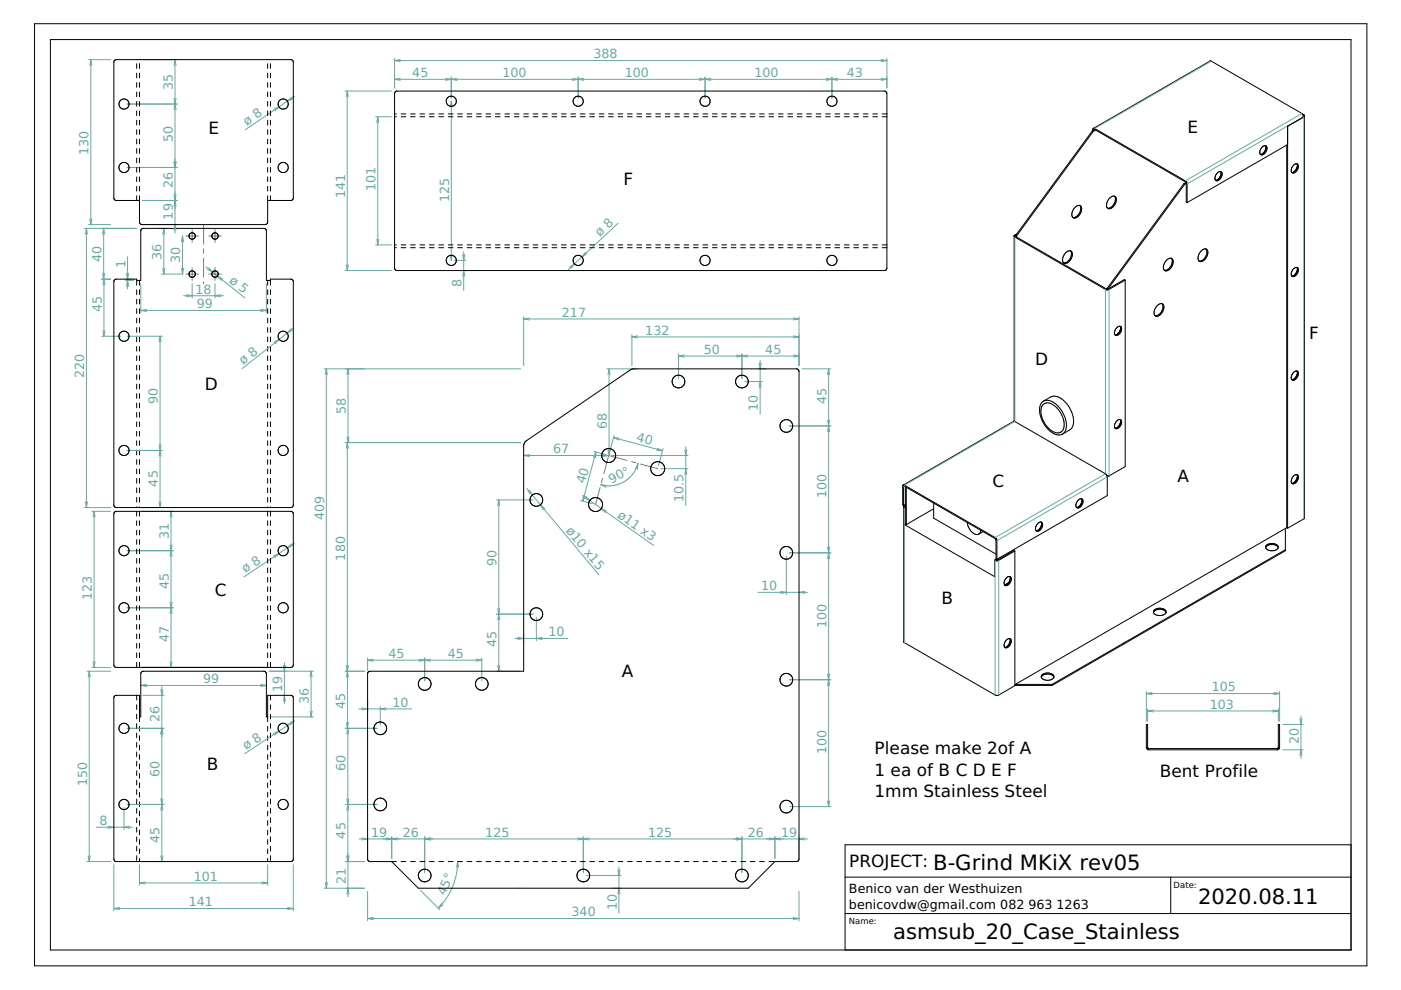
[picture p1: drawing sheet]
<svg xmlns="http://www.w3.org/2000/svg" width="297mm" height="210mm" viewBox="0 0 297 210" stroke-linecap="round" stroke-linejoin="round" font-family="sans-serif">
<g fill="none" stroke="#68a8a4" stroke-width=".21">
<path d="M18.8 12.6h4.7M19.3 12.6v35M19.3 12.6l.2 1.3M19.3 12.6l-.3 1.3M30.2 12.6h7.4M37.1 12.6v36.8M37.1 12.6l.2 1.3M37.1 12.6l-.2 1.3M73.2 19.3h9.8M73.6 19.3v38.1M73.6 19.3l.2 1.2M73.6 19.3l-.2 1.2"/>
<path d="M83.7 12.4v6.2M83.7 12.8h104.3M83.7 12.8l1.2 .3M83.7 16.8h104.3M83.7 16.8l1.2 .2M84.9 12.6l-1.2 .2M84.9 16.6l-1.2 .2M94.5 16.6l2.4 .4M95.7 16.4v4.4M96.9 16.6l-2.4 .4M121.4 16.6l2.4 .4M122.6 16.4v4.4"/>
<path d="M123.8 16.6l-2.4 .4M148.3 16.6l2.4 .4M149.5 16.4v4.4M150.7 16.6l-2.4 .4M175.2 16.6l2.4 .4M176.4 16.4v4.4M177.6 16.6l-2.4 .4M186.8 12.6l1.2 .2M186.8 16.6l1.2 .2M188 12.4v6.2M188 12.8l-1.2 .3M188 16.8l-1.2 .2"/>
<path d="M256.8 13l-24.7 14.2M27 22.1h10.6M27 35.5h10.6M36.9 20.8l.4 2.5M36.9 34.3l.2 1.2 .2-1.2M37.3 20.8l-.4 2.5M59.1 22.7l-7.1 4.8M59.1 22.7l-.8 .8M59.1 22.7l-1.1 .5M60.9 21.5l-1.8 1.2M61.8 20.6l-.9 .9M62 21l-1.1 .5"/>
<path d="M62.4 20.4l-1.5 1.1M79.6 24.8h3.4M80.1 24.8v27.1M80.1 24.8l.2 1.2M80.1 24.8l-.2 1.2M95.7 21.5v33.7M95.7 21.5l.2 1.2M95.7 21.5l-.2 1.2M232.1 27.5l-.2 .1M276 24.1l-24.7 14.2M276.2 24.5h.1M276.4 24.7l-24.7 14.3"/>
<path d="M276.4 24.8v85.2M17.9 48.4h11M18.3 48.4v59.2M18.3 48.4l.2 1.2M18.3 48.4l-.2 1.2M18.8 47.6h4.7M19 46.4l.3 1.2M19.5 46.4l-.2 1.2M21.5 59.2h2M21.8 58l.2 1.2M22 48.4v10.8M22 48.4l.2 1.2"/>
<path d="M22 48.4l-.2 1.2M22 59.2v12.1M22 59.2l.3 1.2M22 59.2l-.2 1.2M22.2 58l-.2 1.2M26.6 59.5h1.7M26.6 59.2h1.7M26.8 58l.2 1.2 .3-1.2M27 54.4v6.9M30.2 47.6h7.4M30.2 42.5h7.4M33.7 48.4h1.5"/>
<path d="M34.3 58.1h4.4M34.5 56.9l.2 1.2M34.7 48.4v9.7M34.7 48.4l.2 1.2M34.7 48.4l-.2 1.2M34.9 56.9l-.2 1.2M36.9 41.3l.4 2.4M36.9 48.8l.2-1.2 .2 1.2M37.3 41.3l-.4 2.4M38.5 56.9l.2 1.2M38.7 50v8.1M38.7 50l.2 1.2"/>
<path d="M38.7 50l-.2 1.2M38.9 56.9l-.2 1.2M43.6 56.6l8.4 6.6M44.2 56.8l.9 .9-1.1-.6M47.2 59.1l-1.1-.6 .8 1M73.2 57.4h9.8M73.4 56.2l.2 1.2M73.8 56.2l-.2 1.2M79.6 51.9h3.4M79.9 50.7l.2 1.2M80.3 50.7l-.2 1.2M95.5 54l.2 1.2"/>
<path d="M95.9 54l-.2 1.2M96.4 55.2h2.4M98.1 58.6l.2-1.2 .2 1.2M98.1 54l.2 1.2 .2-1.2M98.2 57.4h.6M98.3 53.4v8.2M120.8 56.6l1-.7-.7 1M124.1 53.5l-.7 1 1-.7M131 47.3l-10.5 9.9M215.2 50.3v39.1l-23.4 13.5M215.4 49.9v.3M21.6 71.3h4"/>
<path d="M21.8 70.1l.2 1.2M22.3 70.1l-.3 1.2M26.8 60.7l.2-1.2 .3 1.2M27 71.3h7.4M29.8 60.1v6.2M29.8 65.8h26.7M29.8 65.8l1.3 .2M31.1 65.6l-1.3 .2M33.9 71.3v36.3M33.9 71.3l.2 1.2M33.9 71.3l-.2 1.2M38.9 62.7h8.5"/>
<path d="M39.5 62.5l1.2 .2-1.2 .2M40.7 60.1v3.1M45.6 60.1v3.1M46.8 62.5l-1.2 .2 1.2 .2M55.3 65.6l1.2 .2M56.5 60.1v6.2M56.5 65.8l-1.2 .2M59.2 72l-7.9 6.2M59.2 72l-.8 .9M59.2 72l-1.1 .5M61.7 69.7l-.8 .9 1.1-.6M62.3 69.5l-3.1 2.5"/>
<path d="M68.7 78.2h41.7M69.2 78.2v110.1M69.2 78.2l.2 1.2M69.2 78.2l-.2 1.2M73.8 78.2v15.6M73.8 78.2l.2 1.2M73.8 78.2l-.2 1.2M111 67.2v10.3M111 67.6h58.4M111 67.6l1.2 .2M112.2 67.4l-1.2 .2M128.7 78.2h6.6"/>
<path d="M129.1 78.2v18.4M129.1 78.2l.2 1.2M129.1 78.2l-.2 1.2M134 71v6.5M134 71.4h35.4M134 71.4l1.2 .2M135.2 71.2l-1.2 .2M143.8 75v5.2M143.8 75.5h25.6M143.8 75.5l1.3 .2M145.1 75.3l-1.3 .2M156.1 75.3l2.4 .4"/>
<path d="M157.3 75v5.2M158.5 75.3l-2.4 .4M160.7 78.2h1.7M161 77l.2 1.2 .2-1.2M161.2 76.4v11.4M168.2 71.2l1.2 .2M168.2 67.4l1.2 .2M168.2 75.3l1.2 .2M169.4 67.2v10.3M169.4 71.4l-1.2 .2M169.4 67.6l-1.2 .2M169.4 75.5l-1.2 .2"/>
<path d="M170.1 78.2h6M175.7 78.2v92.8M175.7 78.2l.2 1.2M175.7 78.2l-.2 1.2M234.4 61.4v39.1l-23.4 13.5M235.1 61.4v39.5M27 95.5h7.4M33.7 94.3l.4 2.4M34.1 94.3l-.4 2.4M73.2 93.8h37.2M73.6 92.6l.2 1.2M73.6 93.8v48.5"/>
<path d="M73.6 93.8l.3 1.2M73.6 93.8l-.2 1.2M74 92.6l-.2 1.2M111 96.6h18.1M111 96.6l1.2 .2M112.2 96.4l-1.2 .2M125.9 95.7l2.5 .7M126.3 95.9l-2.7 10.3M126.3 95.9l-.1 1.2M126.3 95.9l-.5 1.1M127.8 96.4l1.3 .2M128.9 95.4l.2 1.2"/>
<path d="M129.1 96.6l-1.3 .2M129.3 95.4l-.2 1.2M129.7 96.6h16.2M130.1 92.8l10.4 2.8M130.1 92.8l1.2 .1M130.1 92.8l1.1 .5M130.2 92.3l-1 3.6M135.3 98.2a6.4 6.4 0 0 1-7.9 4.6M135.3 98.2l-.1 1.3M135.3 98.2l-.5 1.2M139.2 95.5l1.3 .1M139.4 95.1l1.1 .5"/>
<path d="M140.1 99.4h5.8M140.6 95.1l-1 3.6M145.2 95.4l.2 1.2 .2-1.2M145.4 94.8v12.4M158 80.9h3.6M161 82.1l.2-1.2 .2 1.2M167.4 90.3h8.7M175.5 89.1l.4 2.4M175.9 89.1l-.4 2.4M17.9 107.6h5.6M18.1 106.4l.2 1.2M18.5 106.4l-.2 1.2"/>
<path d="M19.5 108.4h4M20 108.4v33.1M20 108.4l.2 1.2M20 108.4l-.3 1.2M27 116.8h9.7M30.2 107.6h4.2M30.2 108.4h6.5M33.7 106.4l.2 1.2M34.1 106.4l-.2 1.2M36.1 115.5l.4 2.5M36.3 108.4v33.1M36.3 108.4l.2 1.2"/>
<path d="M36.3 108.4l-.2 1.2M36.5 115.5l-.4 2.5M58 117.9l1.1-.5-.8 .8M61.8 115.3l-.9 .9 1.2-.5M62.4 115.2l-10.7 7.1M105.3 106h7.7M105.7 106v36.3M105.7 106l.3 1.2M105.7 106l-.2 1.2M111.7 103.6l15.3 18.2M112.2 103.9l.7 1.1-1-.8M115.5 107.8l-.9-.8 .6 1.1"/>
<path d="M123.1 106.1l2.5 .7M123.6 105.1l3.9 2.7M123.7 105l-.1 1.2M124.1 105.1l-.5 1.1M124.2 105.3l.9 .8-1.2-.5M127.4 102.8l1.2 .1M127.4 102.8l1.1 .5M127.5 107.8l11.1 7.8M127.5 107.8l1.1 .5M127.5 107.8l.8 .9M145.2 100.6l.2-1.2 .2 1.2M166.7 117.9v8.2"/>
<path d="M167.4 117.2h8.7M175.5 116l.4 2.4M175.9 116l-.4 2.4M191.8 103.1l-.2 .1M191.8 107.7v28.6M192 107.4v.2M211 118.8v28.6M211.7 118.8v28.6M234.8 101.1l-23.4 13.5M27 128.9h9.7M36.1 127.7l.4 2.4M36.5 127.7l-.4 2.4"/>
<path d="M77.9 139.5v2.7M77.9 140h24.2M77.9 140l1.2 .2M79.1 139.8l-1.2 .2M88.8 139.8l2.5 .4M90 139.5v4.8M91.3 139.8l-2.5 .4M100.9 139.8l1.2 .2M102.1 139.5v4.8M102.1 140l-1.2 .2M105.3 130.2h7.7M105.5 129l.5 2.4"/>
<path d="M106 129l-.5 2.4M109.2 135.4h11.2M109.8 135.2l1.2 .2-1.2 .2M111 134.5v1.3M113.7 130.9v4.9M114.9 135.2l-1.2 .2 1.2 .2M160.7 125.6h10.5M165.5 125.4l1.2 .2-1.2 .2M170.6 125.4l-1.2 .2 1.2 .2M18.4 142.3h5.1M18.9 142.3v40.4M18.9 142.3l.2 1.2"/>
<path d="M18.9 142.3l-.2 1.2M19.5 141.5h4M19.7 140.3l.3 1.2M20.2 140.3l-.2 1.2M27 154.4h7.8M29.8 145.3h26.7M29.8 145.3l1.3 .2M30.2 141.5h6.5M30.2 147.4h4.6M31.1 145.1l-1.3 .2M34.1 155.6l.2-1.2 .2 1.2M34.1 146.2l.2 1.2 .2-1.2"/>
<path d="M34.3 145.6v37.1M36.1 140.3l.2 1.2M36.5 140.3l-.2 1.2M55.3 145.1l1.2 .2M56.5 145.3l-1.2 .2M57.2 142.3h9.2M57.4 152h9M58 155.5l1.1-.5-.9 .9M60.1 148.6l.2-1.2 .2 1.2M60.1 141.1l.2 1.2 .2-1.2M60.3 140.5v8.7M61.8 153l-.9 .8 1.2-.5"/>
<path d="M62.4 152.8l-10.5 7M65.7 150.8l.3 1.2M66 142.3v9.7M66 142.3l.2 1.2M66 142.3l-.3 1.2M66.2 150.8l-.2 1.2M73.2 142.3h4.1M73.2 154.4h6.8M73.4 141.1l.2 1.2M73.4 153.2l.3 1.2M73.7 142.3v12.1M73.7 142.3l.2 1.2"/>
<path d="M73.7 142.3l-.3 1.2M73.7 154.4v28.3l.3-1.2M73.7 154.4l.3 1.2M73.7 154.4l-.2 1.2M73.9 141.1l-.3 1.2M73.9 153.2l-.2 1.2M76.1 150.3h11.2M76.7 150.1l1.2 .2-1.2 .2M77.9 148.4v2.4M80.6 149.8v4M81.8 150.1l-1.2 .2 1.2 .2M105.3 142.3h5.1"/>
<path d="M105.5 141.1l.2 1.2M106 141.1l-.3 1.2M167.4 144.1h8.7M175.5 142.9l.4 2.4M175.9 142.9l-.4 2.4M243 146.6v6.3M243 147.1h28.3M243 147.1l1.3 .2M243.3 150.3v2.6M243.3 150.7h27.7M243.3 150.7l1.2 .3M244.3 146.8l-1.3 .3"/>
<path d="M244.5 150.5l-1.2 .2M269.8 150.5l1.2 .2M270.1 146.8l1.2 .3M271 150.3v2.6M271 150.7l-1.2 .3M271.3 146.6v6.3M271.3 147.1l-1.2 .2M272 153.6h4.3M272 159h4.3M275.6 152.4l.2 1.2 .2-1.2M275.8 151.8v9M20.4 175.4h7.7"/>
<path d="M22.9 175.2l1.2 .2-1.2 .2M26.3 171.2v4.7M27 170.6h7.8M27.5 175.2l-1.2 .2 1.2 .2M34.1 169.4l.4 2.4M34.5 169.4l-.4 2.4M73.3 170.6h6.7M73.5 169.4l.5 2.4M74 169.4l-.5 2.4M76.1 177.9h95.1M76.7 177.7l1.2 .2-1.2 .2M77.9 177.4v4.6"/>
<path d="M81.8 177.7l2.5 .4M83 177.4v4.6M84.3 177.7l-2.5 .4M90 177.4v7.6M91.3 177.7l-1.3 .2 1.3 .2M122.5 177.7l2.4 .4M123.7 177.4v7.6M124.9 177.7l-2.4 .4M156.1 177.7l1.2 .2-1.2 .2M157.3 177.4v7.6M163.1 177.7l2.4 .4M164.3 177.4v4.6"/>
<path d="M165.5 177.7l-2.4 .4M167.4 171h8.7M169.4 177.4v4.6M170.6 177.7l-1.2 .2 1.2 .2M175.5 169.8l.2 1.2M175.9 169.8l-.2 1.2M275.6 160.2l.2-1.2 .2 1.2M18.4 182.7h5.1M18.7 181.5l.2 1.2M19.1 181.5l-.2 1.2M24.1 183.3v9.8M24.1 192.6h38.1"/>
<path d="M24.1 192.6l1.2 .2M25.3 192.4l-1.2 .2M29.6 183.3v4.4M29.6 187.2h27.1M29.6 187.2l1.2 .2M30.2 182.7h4.6M30.8 187l-1.2 .2M34.1 181.5l.2 1.2M34.5 181.5l-.2 1.2M55.5 187l1.2 .2M56.7 183.3v4.4M56.7 187.2l-1.2 .2"/>
<path d="M61 192.4l1.2 .2M62.2 183.3v9.8M62.2 192.6l-1.2 .2M68.7 188.3h8.6M69 187.1l.2 1.2M69.4 187.1l-.2 1.2M73.3 182.7h4M73.5 181.5l.3 1.2 .2-1.2M73.6 189.5l.2-1.2 .2 1.2M73.8 180.9v9.2M77.9 189v6.2M77.9 194.7h91.5"/>
<path d="M77.9 194.7l1.2 .3M79.1 194.5l-1.2 .2M89.2 188.8l4.1 4.1M93.6 191.5l-.7 1.1M93.9 191.8l-1 .8M97 182.7a14 14 0 0 1-4.1 9.9M97 182.7l.2 1.2M97 182.7l-.2 1.2M124.3 185.6h7.4M129.8 188.3h1.9M131 189.5l.2-1.2 .2 1.2M131 184.4l.2 1.2 .2-1.2"/>
<path d="M131.2 183.8v9.8M168.2 194.5l1.2 .2M169.4 189v6.2M169.4 194.7l-1.2 .3"/>
</g>
<g fill="none" stroke="#000" stroke-width=".21">
<path d="M7.3 5h282.5v199.8h-282.5zM10.7 8.4h275.7v193h-275.7zM29 13.5v1M29 15.5v1M29 17.5v1M29 19.5v1M29.6 13.5v1M29.6 15.5v1M29.6 17.5v1M29.6 19.5v1M56.7 13.5v1M56.7 15.5v1"/>
<path d="M56.7 17.5v1M56.7 19.5v1M57.3 13.5v1M57.3 15.5v1M57.3 17.5v1M57.3 19.5v1M83.8 19.5l.4-.2 103.5 .1 .3 .4v37.3l-.5 .3-103.5-.1-.3-.5v-37zM256.7 12.9l-24.9 14.3M256.7 12.9h.1M256.8 12.9l19.2 11.2 .3 .3 .1 .4M29 21.5v1M29 23.5v1"/>
<path d="M29 25.5v1M29 27.5v1M29 29.5v1M29 31.5v1M29 33.5v1M29 35.5v1M29 37.5v1M29 39.5v1M29.6 21.5v1M29.6 23.5v1M29.6 25.5v1M29.6 27.5v1"/>
<path d="M29.6 29.5v1M29.6 31.5v1M29.6 33.5v1M29.6 35.5v1M29.6 37.5v1M29.6 39.5v1M56.7 21.5v1M56.7 23.5v1M56.7 25.5v1M56.7 27.5v1M56.7 29.5v1M56.7 31.5v1"/>
<path d="M56.7 33.5v1M56.7 35.5v1M56.7 37.5v1M56.7 39.5v1M57.3 21.5v1M57.3 23.5v1M57.3 25.5v1M57.3 27.5v1M57.3 29.5v1M57.3 31.5v1M57.3 33.5v1M57.3 35.5v1"/>
<path d="M57.3 37.5v1M57.3 39.5v1M83.7 24.2h.3M83.7 24.8h.3M85 24.2h1M85 24.8h1M87 24.2h1M87 24.8h1M89 24.2h1M89 24.8h1M91 24.2h1M91 24.8h1"/>
<path d="M93 24.2h1M93 24.8h1M95 24.2h1M95 24.8h1M97 24.2h1M97 24.8h1M99 24.2h1M99 24.8h1M101 24.2h1M101 24.8h1M103 24.2h1M103 24.8h1"/>
<path d="M105 24.2h1M105 24.8h1M107 24.2h1M107 24.8h1M109 24.2h1M109 24.8h1M111 24.2h1M111 24.8h1M113 24.2h1M113 24.8h1M115 24.2h1M115 24.8h1"/>
<path d="M117 24.2h1M117 24.8h1M119 24.2h1M119 24.8h1M121 24.2h1M121 24.8h1M123 24.2h1M123 24.8h1M125 24.2h1M125 24.8h1M127 24.2h1M127 24.8h1"/>
<path d="M129 24.2h1M129 24.8h1M131 24.2h1M131 24.8h1M133 24.2h1M133 24.8h1M135 24.2h1M135 24.8h1M137 24.2h1M137 24.8h1M139 24.2h1M139 24.8h1"/>
<path d="M141 24.2h1M141 24.8h1M143 24.2h1M143 24.8h1M145 24.2h1M145 24.8h1M147 24.2h1M147 24.8h1M149 24.2h1M149 24.8h1M151 24.2h1M151 24.8h1"/>
<path d="M153 24.2h1M153 24.8h1M155 24.2h1M155 24.8h1M157 24.2h1M157 24.8h1M159 24.2h1M159 24.8h1M161 24.2h1M161 24.8h1M163 24.2h1M163 24.8h1"/>
<path d="M165 24.2h1M165 24.8h1M167 24.2h1M167 24.8h1M169 24.2h1M169 24.8h1M171 24.2h1M171 24.8h1M173 24.2h1M173 24.8h1M175 24.2h1M175 24.8h1"/>
<path d="M177 24.2h1M177 24.8h1M179 24.2h1M179 24.8h1M181 24.2h1M181 24.8h1M183 24.2h1M183 24.8h1M185 24.2h1M185 24.8h1M187 24.2h1M187 24.8h1"/>
<path d="M231.6 27.8l-16.2 22.1M231.6 27.8l.2 .1M231.8 27.9l-16.3 22.1M231.8 27.2h.3l19.3 11.2 .3 .5v4.1M231.8 27.2l-.1 .5M231.9 27.6h.1M231.9 27.5v.1M231.9 27.5h.1M232 27.5h-.1M232 27.4v.1M232 27.4h.1M232 27.4l.1 .1"/>
<path d="M232.1 27.5h.1M232.1 27.5l19.2 11.1M232.1 27.5l-.5 .3M232.3 27.6l-.5 .3M251 39l.2 .1M251 39l-16.2 22.1M251.2 39.1l-16.2 22.1M251.3 38.6h.1M251.4 38.6h.1M251.4 38.6v.1M251.4 38.7h.1M251.4 38.7l-.4 .3"/>
<path d="M251.5 38.7v.1M251.5 38.8h.1M251.5 38.8v.1M251.5 38.9h.1M251.5 38.9v3.9l.2 .2M251.5 38.9l-.3 .2M257.7 38.2h.1M258.1 38.2h-.3M258.1 38.2h.1M258.2 38.1l-.1 .1M258.3 38.1l-.2 .1M258.8 36.4h.1"/>
<path d="M258.8 36.4a1.23 1.23 0 0 1-.8 1.9l-.3-.1M258.8 36.4a1.32 1.32 0 0 0-1.1 1.8M258.8 36.4l.1 .3M258.9 36.7l-.1 .7-.5 .7M258.9 36.7l-.2 .7-.5 .7M267.6 31.2a.6 .6 0 0 1 .9-.2 .6 .6 0 0 1 0 .9 .86 .86 0 0 1-1.3 .7v-.7zM267.6 32.7h-.4M268.3 30.9l.1 .3M268.4 31.2l-.2 .8-.6 .7M268.4 31.2l-.2 .9-.6 .6M268.4 31.2h.1M272.8 30.8v81.1"/>
<path d="M273 30.7l-21.3 12.3M273.9 36.6h.1M274.2 35.1a.6 .6 0 0 1 .9-.3 .6 .6 0 0 1 .1 1 .86 .86 0 0 1-1.4 .6v-.6zM274.2 36.5l-.3 .1M274.3 36.5h-.1M274.4 36.4l-.1 .1M274.4 36.4l-.2 .1M274.5 36.3l-.1 .1M275 34.7l.1 .3M275 35.4l-.5 .9M275.1 35.4l-.6 .9M275.1 35v.4"/>
<path d="M275.1 35.1l-.1 .3M276.1 24.4h.1M276.2 24.6h.1M276.2 24.2l.3 .2M276.4 24.8l-3.4 2v85.2M276.5 24.7l-.1 .1M276.5 24.4v.1M276.5 24.7h.1M276.5 24.5l.1 .1M276.6 24.6l-.1 .1M276.6 24.6v85.2M276.6 24.6h.1"/>
<path d="M29 59.5h.8v-10.5l.2-.4 .4-.2 25.7 .1 .4 .5v10.5h.8M29 41.5v1M29.6 41.5v5.6l.1 .3 .4 .2h26.2l.3-.2 .1-.3v-5.6M29.6 59.5v1M29.6 42.5h-4.9l-.3-.1-.3-.3v-28.9l.2-.4 .3-.1 37.1-.1 .3 .2 .2 .4v28.9l-.3 .3-.2 .1h-5M56.7 59.5v1M57.3 41.5v1M83.7 51.9h.3M83.7 52.5h.3M85 51.9h1M85 52.5h1M87 51.9h1"/>
<path d="M87 52.5h1M89 51.9h1M89 52.5h1M91 51.9h1M91 52.5h1M93 51.9h1M93 52.5h1M95 51.9h1M95 52.5h1M97 51.9h1M97 52.5h1M99 51.9h1"/>
<path d="M99 52.5h1M101 51.9h1M101 52.5h1M103 51.9h1M103 52.5h1M105 51.9h1M105 52.5h1M107 51.9h1M107 52.5h1M109 51.9h1M109 52.5h1M111 51.9h1"/>
<path d="M111 52.5h1M113 51.9h1M113 52.5h1M115 51.9h1M115 52.5h1M117 51.9h1M117 52.5h1M119 51.9h1M119 52.5h1M121 51.9h1M121 52.5h1M123 51.9h1"/>
<path d="M123 52.5h1M125 51.9h1M125 52.5h1M127 51.9h1M127 52.5h1M129 51.9h1M129 52.5h1M131 51.9h1M131 52.5h1M133 51.9h1M133 52.5h1M135 51.9h1"/>
<path d="M135 52.5h1M137 51.9h1M137 52.5h1M139 51.9h1M139 52.5h1M141 51.9h1M141 52.5h1M143 51.9h1M143 52.5h1M145 51.9h1M145 52.5h1M147 51.9h1"/>
<path d="M147 52.5h1M149 51.9h1M149 52.5h1M151 51.9h1M151 52.5h1M153 51.9h1M153 52.5h1M155 51.9h1M155 52.5h1M157 51.9h1M157 52.5h1M159 51.9h1"/>
<path d="M159 52.5h1M161 51.9h1M161 52.5h1M163 51.9h1M163 52.5h1M165 51.9h1M165 52.5h1M167 51.9h1M167 52.5h1M169 51.9h1M169 52.5h1M171 51.9h1"/>
<path d="M171 52.5h1M173 51.9h1M173 52.5h1M175 51.9h1M175 52.5h1M177 51.9h1M177 52.5h1M179 51.9h1M179 52.5h1M181 51.9h1M181 52.5h1M183 51.9h1"/>
<path d="M183 52.5h1M185 51.9h1M185 52.5h1M187 51.9h1M187 52.5h1M215 50.1v39.2M215 50.1l.1 .1M215 50v.1M215.1 50.2l.1 .1M215.2 50.3l19.2 11.1h.7l3.5-2M215.3 50v.1M215.3 50.1h.1"/>
<path d="M215.3 50h.1M215.3 50.1l.1 .1M215.4 50.2l19.2 11.1M215.4 49.9l-.1 .1M215.4 49.9v.3M215.4 49.9l.1 .1M215.5 50v.3M215.6 49.6l-.6 .4M225.5 55.7h.1M227 53.2a1.82 1.82 0 0 0-1.5 2.5M227 53.2a1.5 1.5 0 0 1-.4 2.3 .85 .85 0 0 1-1.1 .2M227 53.2a1.82 1.82 0 0 1-1.5 2.5"/>
<path d="M227.5 46.1h.1M228.9 43.6a1.82 1.82 0 0 0-1.4 2.5M228.9 43.6a1.5 1.5 0 0 1-.3 2.3 .85 .85 0 0 1-1.1 .2M228.9 43.6a1.82 1.82 0 0 1-1.4 2.5M234.8 44.1h.1M236.3 41.6a1.82 1.82 0 0 0-1.5 2.5M236.3 41.6a1.5 1.5 0 0 1-.4 2.3 .85 .85 0 0 1-1.1 .2M236.3 41.6a1.82 1.82 0 0 1-1.5 2.5M238.6 59.4l-.2-.1-3.4 2M238.6 59.4v39.5l-3.8 2.1M246.9 57.3h.1M248.3 54.8a1.82 1.82 0 0 0-1.4 2.5"/>
<path d="M248.3 54.8a1.5 1.5 0 0 1-.3 2.3 .85 .85 0 0 1-1.1 .2M248.3 54.8h.1M248.3 54.8a1.82 1.82 0 0 1-1.4 2.5M255.7 52.8a1.5 1.5 0 0 1-.4 2.3 .85 .85 0 0 1-1.1 .2M255.7 52.8a1.82 1.82 0 0 0-1.5 2.5M255.7 52.8h.1M255.7 52.8a1.82 1.82 0 0 1-1.5 2.5M274.2 57a.6 .6 0 0 1 .9-.2 .6 .6 0 0 1 .1 .9 .86 .86 0 0 1-1.4 .7v-.7zM274.3 58.5h-.1M274.4 58.4l-.1 .1M274.4 58.4l-.5 .1M275 56.7l.1 .3"/>
<path d="M275 57.4l-.6 1M275.1 57.4l-.7 1M275.1 57.1l-.1 .3M275.1 57v.4M275.1 57v.1M29 60.5v-1.3h-4.3l-.3 .1-.3 .3v47.5l.2 .4 .4 .1h37l.4-.2 .1-.3v-47.5l-.2-.3-.3-.1h-4.4v1.3M29 61.5v1M29 63.5v1M29 65.5v1M29 67.5v1M29 69.5v1M29 71.5v1"/>
<path d="M29 73.5v1M29 75.5v1M29 77.5v1M29 79.5v1M29.6 61.5v1M29.6 63.5v1M29.6 65.5v1M29.6 67.5v1M29.6 69.5v1M29.6 71.5v1M29.6 73.5v1M29.6 75.5v1"/>
<path d="M29.6 77.5v1M29.6 79.5v1M56.7 61.5v1M56.7 63.5v1M56.7 65.5v1M56.7 67.5v1M56.7 69.5v1M56.7 71.5v1M56.7 73.5v1M56.7 75.5v1M56.7 77.5v1M56.7 79.5v1"/>
<path d="M57.3 61.5v1M57.3 63.5v1M57.3 65.5v1M57.3 67.5v1M57.3 69.5v1M57.3 71.5v1M57.3 73.5v1M57.3 75.5v1M57.3 77.5v1M57.3 79.5v1M234.6 61.3h.1M234.7 61.3h.1"/>
<path d="M234.8 61.1v.2M234.8 61.1l.2 .1M234.8 61.3h.1M234.9 61.3h-.1M234.9 61.3h.1M235 61.3h-.1M235 61.2v.1M236.4 71h.1M236.8 69.5a.6 .6 0 0 1 .9-.2 .6 .6 0 0 1 0 .9 .86 .86 0 0 1-1.4 .7v-.7zM236.8 71h-.3M236.8 70.9v.1M236.9 70.8l-.1 .1"/>
<path d="M237 70.9l-.2 .1M237.1 70.8l-.1 .1M237.5 69.2l.1 .3M237.5 69.8l-.5 .9M237.6 69.7l-.1 .1M237.6 69.8l-.5 1M237.6 69.5v.2M237.6 69.5v.3M246.4 64.4a1.5 1.5 0 0 1-.4 2.3 .85 .85 0 0 1-1.1 .2M246.4 64.4a1.82 1.82 0 0 0-1.5 2.5M246.4 64.4h.1M246.4 64.4a1.82 1.82 0 0 1-1.5 2.5"/>
<path d="M274.2 79a.6 .6 0 0 1 .9-.2 .6 .6 0 0 1 .1 .9 .86 .86 0 0 1-1.4 .7v-.7zM275 78.7l.1 .3M275 79.3l-.5 .9M275.1 79.3l-.6 1M275.1 79v.3M275.1 79l-.1 .3M29 81.5v1M29 83.5v1M29 85.5v1M29 87.5v1M29 89.5v1M29 91.5v1"/>
<path d="M29 93.5v1M29 95.5v1M29 97.5v1M29 99.5v1M29.6 81.5v1M29.6 83.5v1M29.6 85.5v1M29.6 87.5v1M29.6 89.5v1M29.6 91.5v1M29.6 93.5v1M29.6 95.5v1"/>
<path d="M29.6 97.5v1M29.6 99.5v1M56.7 81.5v1M56.7 83.5v1M56.7 85.5v1M56.7 87.5v1M56.7 89.5v1M56.7 91.5v1M56.7 93.5v1M56.7 95.5v1M56.7 97.5v1M56.7 99.5v1"/>
<path d="M57.3 81.5v1M57.3 83.5v1M57.3 85.5v1M57.3 87.5v1M57.3 89.5v1M57.3 91.5v1M57.3 93.5v1M57.3 95.5v1M57.3 97.5v1M57.3 99.5v1M215 89.3l-23.5 13.6M215 89.3l19.4 11.2 .4 .6v4l-23.4 13.5-.2-.1v-4"/>
<path d="M221.2 85.1l1.6-.9a3 3 0 0 1 3.4 1.4 4.8 4.8 0 0 1 1 5.1l-1.9 1.3M221.2 85.1a3 3 0 0 1 3.5 1.4 4.8 4.8 0 0 1 1 5.1l-.4 .4M221.2 85.1a3 3 0 0 0-.4 3.7 4.8 4.8 0 0 0 3.9 3.4l.6-.2M221.4 85.6a2.61 2.61 0 0 1 3 1.2 4.2 4.2 0 0 1 .9 4.5l-.4 .3M221.4 85.6a2.61 2.61 0 0 0-.4 3.2 4.2 4.2 0 0 0 3.4 3l.5-.2M221.5 85.5l-.1 .1M225 91.6h-.1M236.4 90.8h.1M236.8 89.3a.6 .6 0 0 1 .9-.3 .6 .6 0 0 1 0 1 .86 .86 0 0 1-1.4 .7v-.7zM236.8 90.7l-.3 .1M236.9 90.6l-.1 .1M237 90.6l-.2 .1"/>
<path d="M237.5 88.9l.1 .4M237.5 89.6l-.6 1M237.6 89.6l-.6 1M237.6 89.3v.3M237.6 89.3l-.1 .3M273.9 80.5h.1M274.2 80.5h-.3M274.3 80.4l-.1 .1M274.4 80.3l-.1 .1M274.4 80.3l-.2 .2M274.5 80.3h-.1M24.3 108.6l.4-.2h37l.3 .2 .2 .4v32l-.1 .3-.4 .2h-37l-.4-.1-.2-.4v-32z"/>
<path d="M29 101.5v1M29 103.5v1M29 105.5v1M29 107.5v.1M29 108.4v1M29 110.4v1M29 112.4v1M29 114.4v1M29 116.4v1M29 118.4v1M29.6 101.5v1M29.6 103.5v1"/>
<path d="M29.6 105.5v1M29.6 107.5v.1M29.6 108.4v1M29.6 110.4v1M29.6 112.4v1M29.6 114.4v1M29.6 116.4v1M29.6 118.4v1M56.7 101.5v1M56.7 103.5v1M56.7 105.5v1M56.7 107.5v.1"/>
<path d="M56.7 108.4v1M56.7 110.4v1M56.7 112.4v1M56.7 114.4v1M56.7 116.4v1M56.7 118.4v1M57.3 101.5v1M57.3 103.5v1M57.3 105.5v1M57.3 107.5v.1M57.3 108.4v1M57.3 110.4v1"/>
<path d="M57.3 112.4v1M57.3 114.4v1M57.3 116.4v1M57.3 118.4v1M191.5 102.9l-.1 4.2 .2 .1M191.5 102.8v.1M191.6 102.8l19.4 11.2 .4 .6v4.1M191.6 102.8h-.1M191.6 103.2v4M191.6 103.2h.1M191.6 103.1v.1M191.6 107.5v28.6"/>
<path d="M191.6 107.5l.3 .3M191.6 103.1h.1M191.7 103.1h-.1M191.7 103.1h.1M191.7 103.1l19.3 11.1M191.9 111.3l19 11v-3.5M191.9 107.8v3.5M191.9 107.5h.1M191.9 107.5v.1M191.9 107.4v.1M191.9 107.6h.1M192 106.9l-.4 .3"/>
<path d="M192 107.6l.1 .1M192 107.2l-.4 .3M192 107.4h-.1M192 103.2v4.4M192.1 107.7v3.5M192.1 111.2h.1M192.1 107.7l-.2 .1M192.1 111.2l-.2 .1M192.1 103.3v7.9M198 106.7v3.2l13.2 7.6M198 107.9l-5.9 3.3M205.1 110.8a2.59 2.59 0 0 0 2.3 2.5l.1-.1"/>
<path d="M207.9 112.4l-.1 .5-.3 .3M208.4 112.7l-.9 .5M211 114.2h.1M211 114.2l.1 .1M211.1 114.3h.1M211.1 114.3l.1 .1M211.2 114.4v.1M211.2 118.7l-.3 .1M211.2 118.7h.1M211.3 118.7h.1M211.4 118.7h.1M211.5 118.7h-.1"/>
<path d="M211.5 118.7h.1M211.6 118.7h-.1M211.6 118.5v.2M215.2 116.8l-3.5 2h-.8M215.2 116.8v28.6l-3.5 2h-.7l-19.4-11.3M215.2 116.8l-.2-.1-3.4 2M220 112.5h-.3M220 112.5h.1M220.2 112.4l-.2 .1M220.7 110.7h.1M220.8 110.7a1.32 1.32 0 0 0-1.1 1.9M220.8 110.7a1.23 1.23 0 0 1-.9 1.9h-.2"/>
<path d="M220.8 110.7l.1 .3M220.9 111l-.2 .9-.7 .6M220.9 111l-.2 .7-.5 .7M228.6 106.1a.6 .6 0 0 1 .9-.3 .6 .6 0 0 1 0 1 .86 .86 0 0 1-1.3 .7v-.7zM228.6 107.5l-.4 .1M229.3 105.8l.1 .3M229.4 106.3l-.3 .7-.5 .5M229.4 106.1v.2M234.7 101h.1M234.9 100.8h.1M268.3 116.1a1.66 1.66 0 0 1 2.7 0M268.5 115.6a1.65 1.65 0 0 1 2.5 .4 1.55 1.55 0 0 1-2.7 0z"/>
<path d="M272.5 116.6l-49.4 28.5M272.5 112.1v4.7l-49.4 28.5M272.8 111.9l.2 .1M272.8 111.9l-57.6 33.3M274.2 101a.6 .6 0 0 1 .9-.3 .6 .6 0 0 1 .1 1 .86 .86 0 0 1-1.4 .6v-.6zM274.2 102.4l-.3 .1M274.3 102.4h-.1M274.4 102.3l-.1 .1M274.4 102.3l-.2 .1M275 100.6v.1M275 100.7l.1 .6M275 101.3l-.6 1"/>
<path d="M275.1 101.3l-.7 1M275.1 101l-.1 .3M275.1 101h.1M276.5 110l-3.5 2M276.5 109.9v.1M276.6 109.8l-.1 .1M276.6 109.8h.1M29 120.4v1M29 122.4v1M29 124.4v1M29 126.4v1M29 128.4v1"/>
<path d="M29 130.4v1M29 132.4v1M29 134.4v1M29 136.4v1M29 138.4v1M29.6 120.4v1M29.6 122.4v1M29.6 124.4v1M29.6 126.4v1M29.6 128.4v1M29.6 130.4v1M29.6 132.4v1"/>
<path d="M29.6 134.4v1M29.6 136.4v1M29.6 138.4v1M56.7 120.4v1M56.7 122.4v1M56.7 124.4v1M56.7 126.4v1M56.7 128.4v1M56.7 130.4v1M56.7 132.4v1M56.7 134.4v1M56.7 136.4v1"/>
<path d="M56.7 138.4v1M57.3 120.4v1M57.3 122.4v1M57.3 124.4v1M57.3 126.4v1M57.3 128.4v1M57.3 130.4v1M57.3 132.4v1M57.3 134.4v1M57.3 136.4v1M57.3 138.4v1M191.6 136.1h.1"/>
<path d="M213 124v.1M213 124.1h.1M213.4 135.7a.6 .6 0 0 1 .9-.2 .6 .6 0 0 1 0 .9 .86 .86 0 0 1-1.4 .7v-.7zM213.4 137.2h-.4M213.4 124l-.3 .1M213.7 123.7l-.6 .4M213.8 123.5l-.8 .5M214.1 135.4l.1 .3M214.1 122.2l.1 .3M214.1 122.2a1.23 1.23 0 0 1-.8 2l-.3-.1M214.1 122.2a1.35 1.35 0 0 0-1.1 1.8M214.2 122.7l-.4 .8-.4 .5"/>
<path d="M214.2 135.8l-.3 .7-.5 .7M214.2 135.7l-.2 .9-.6 .6M214.2 122.5v.3M214.2 122.8l-.3 .7-.5 .5M214.2 135.7v.1M214.2 122.5v.2M244.5 129.7a1.55 1.55 0 0 1 2.7 0M244.5 129.7a1.55 1.55 0 0 0 2.7 0M244.6 129.8a1.75 1.75 0 0 1 2.6 0M29 140.4v1M29 147.4v1M29 149.4v1"/>
<path d="M29 151.4v1M29 153.4v1M29 155.4v1M29 157.4v1M29 159.4v1M29.6 152h.2v-9.1l.2-.4 .4-.2 25.7 .1 .4 .5v9.1h.2M29.6 140.4v1M29.6 153v-5.6h-4.9l-.4 .2-.2 .4v34.1l.2 .5 .4 .1h37.1l.2-.2 .2-.4v-34.1l-.2-.4-.3-.2h-5v5.6M29.6 154v1M29.6 156v1M29.6 158v1M56.7 140.4v1"/>
<path d="M56.7 154v1M56.7 156v1M56.7 158v1M57.3 140.4v1M57.3 147.4v1M57.3 149.4v1M57.3 151.4v1M57.3 153.4v1M57.3 155.4v1M57.3 157.4v1M57.3 159.4v1M215.2 145.3h7.9"/>
<path d="M215.3 145.1h7.8M220.8 143.6a1.66 1.66 0 0 1 2.6 0M220.9 143.1a1.65 1.65 0 0 1 2.6 .4 1.55 1.55 0 0 1-2.7 0zM223.1 145.1v.2M243 153.6h.3v4.8l.2 .3h27.3l.2-.3v-4.8h.3v4.9l-.2 .4-.3 .1h-27.3l-.3-.2-.2-.4zM29 161.4v1M29 163.4v1M29 165.4v1M29 167.4v1M29 169.4v1M29 171.4v1M29 173.4v1"/>
<path d="M29 175.4v1M29 177.4v1M29 179.4v1M29.6 160v1M29.6 162v1M29.6 164v1M29.6 166v1M29.6 168v1M29.6 170v1M29.6 172v1M29.6 174v1M29.6 176v1"/>
<path d="M29.6 178v1M56.7 160v1M56.7 162v1M56.7 164v1M56.7 166v1M56.7 168v1M56.7 170v1M56.7 172v1M56.7 174v1M56.7 176v1M56.7 178v1M57.3 161.4v1"/>
<path d="M57.3 163.4v1M57.3 165.4v1M57.3 167.4v1M57.3 169.4v1M57.3 171.4v1M57.3 173.4v1M57.3 175.4v1M57.3 177.4v1M57.3 179.4v1M286.4 179.1h-107.2v22.3M29 181.4v1M29.6 180v1"/>
<path d="M29.6 182v.7M56.7 180v1M56.7 182v.7M57.3 181.4v1M83 182.7l5.7 5.6h69.9l5.7-5.6h4.6l.3-.2 .2-.4v-103.4l-.2-.4-35.1-.1-22.8 15.5-.3 .8v47.8h-32.5l-.5 .3-.1 39.6 .2 .3 .4 .2h5.5M85 182.7h1M87 182.7h1M89 182.7h1M91 182.7h1M93 182.7h1M95 182.7h1M97 182.7h1"/>
<path d="M99 182.7h1M101 182.7h1M103 182.7h1M105 182.7h1M107 182.7h1M109 182.7h1M111 182.7h1M113 182.7h1M115 182.7h1M117 182.7h1M119 182.7h1M121 182.7h1"/>
<path d="M123 182.7h1M125 182.7h1M127 182.7h1M129 182.7h1M131 182.7h1M133 182.7h1M135 182.7h1M137 182.7h1M139 182.7h1M141 182.7h1M143 182.7h1M145 182.7h1"/>
<path d="M147 182.7h1M149 182.7h1M151 182.7h1M153 182.7h1M155 182.7h1M157 182.7h1M159 182.7h1M161 182.7h1M163 182.7h1M179.2 193.7h107.2M179.2 186h107.2M248.2 186v7.7"/>
<circle cx="26.3" cy="22.1" r="1.08"/>
<circle cx="26.3" cy="35.5" r="1.08"/>
<circle cx="60" cy="35.5" r="1.08"/>
<circle cx="60" cy="22.1" r="1.08"/>
<circle cx="95.7" cy="21.5" r="1.08"/>
<circle cx="122.6" cy="21.5" r="1.08"/>
<circle cx="149.5" cy="21.5" r="1.08"/>
<circle cx="176.4" cy="21.5" r="1.08"/>
<circle cx="40.7" cy="58.1" r=".67"/>
<circle cx="40.7" cy="50" r=".67"/>
<circle cx="45.6" cy="58.1" r=".67"/>
<circle cx="45.6" cy="50" r=".67"/>
<circle cx="95.7" cy="55.2" r="1.08"/>
<circle cx="122.6" cy="55.2" r="1.08"/>
<circle cx="149.5" cy="55.2" r="1.08"/>
<circle cx="176.4" cy="55.2" r="1.08"/>
<circle cx="26.3" cy="71.3" r="1.08"/>
<circle cx="60" cy="71.3" r="1.08"/>
<circle cx="26.3" cy="95.5" r="1.08"/>
<circle cx="60" cy="95.5" r="1.08"/>
<circle cx="129.1" cy="96.6" r="1.48"/>
<circle cx="139.4" cy="99.4" r="1.48"/>
<circle cx="143.8" cy="80.9" r="1.35"/>
<circle cx="157.3" cy="80.9" r="1.35"/>
<circle cx="166.7" cy="90.3" r="1.35"/>
<circle cx="26.3" cy="116.8" r="1.08"/>
<circle cx="60" cy="116.8" r="1.08"/>
<circle cx="113.7" cy="106" r="1.35"/>
<circle cx="126.3" cy="107" r="1.48"/>
<circle cx="166.7" cy="117.2" r="1.35"/>
<circle cx="26.3" cy="128.9" r="1.08"/>
<circle cx="60" cy="128.9" r="1.08"/>
<circle cx="113.7" cy="130.2" r="1.35"/>
<circle cx="26.3" cy="154.4" r="1.08"/>
<circle cx="60" cy="154.4" r="1.08"/>
<circle cx="80.6" cy="154.4" r="1.35"/>
<circle cx="90" cy="145" r="1.35"/>
<circle cx="102.1" cy="145" r="1.35"/>
<circle cx="166.7" cy="144.1" r="1.35"/>
<circle cx="26.3" cy="170.6" r="1.08"/>
<circle cx="60" cy="170.6" r="1.08"/>
<circle cx="80.6" cy="170.6" r="1.35"/>
<circle cx="166.7" cy="171" r="1.35"/>
<circle cx="90" cy="185.6" r="1.35"/>
<circle cx="123.7" cy="185.6" r="1.35"/>
<circle cx="157.3" cy="185.6" r="1.35"/>
</g>
<g fill="none" stroke="#a47860" stroke-width=".21">
<path d="M39.4 58.1h2.7M39.4 50h2.7M40.7 48.7v2.7M40.7 56.8v2.7M43.2 47.8v4M43.2 52.8v1M43.2 54.8v4M43.2 59.8v.3M44.2 58.1h2.7M44.2 50h2.7M45.6 48.7v2.7M45.6 56.8v2.7"/>
<path d="M132.9 97.6l-3.8-1-1.1 3.8M133.9 97.9l.9 .2M135.8 98.4l3.6 1M127.2 103.3l-.9 3.7M127.8 101.4l-.3 1"/>
</g>
<g font-size="4.5">
<text x="197.8" y="184.5">B-Grind MKiX rev05</text>
<text x="254" y="191.7">2020.08.11</text>
<text x="189.4" y="199.2">asmsub_20_Case_Stainless</text>
</g>
<g font-size="3.6">
<text x="44.2" y="28.3">E</text>
<text x="251.8" y="28.1">E</text>
<text x="132.2" y="39.3">F</text>
<text x="277.6" y="71.8">F</text>
<text x="219.4" y="77.4">D</text>
<text x="43.5" y="82.6">D</text>
<text x="210.4" y="103.2">C</text>
<text x="249.7" y="102.3">A</text>
<text x="45.6" y="126.3">C</text>
<text x="199.6" y="128.1">B</text>
<text x="131.8" y="143.5">A</text>
<text x="185.4" y="159.9">Please make 2of A</text>
<text x="43.8" y="163.3">B</text>
<text x="185.4" y="164.4">1 ea of B C D E F</text>
<text x="245.9" y="164.8">Bent Profile</text>
<text x="185.4" y="169">1mm Stainless Steel</text>
<text x="180" y="183.8">PROJECT:</text>
</g>
<g font-size="2.7" fill="#68a8a4">
<text x="87.4" y="16.4">45</text>
<text x="106.5" y="16.4">100</text>
<text x="125.8" y="12.4">388</text>
<text x="132.5" y="16.4">100</text>
<text x="160" y="16.4">100</text>
<text x="179.5" y="16.4">43</text>
<text x="36.6" y="19" transform="rotate(-90 36.6 19)">35</text>
<text x="52.3" y="26.7" transform="rotate(-34 52.3 26.7)">ø 8</text>
<text x="18.8" y="32.8" transform="rotate(-90 18.8 32.8)">130</text>
<text x="36.6" y="30.1" transform="rotate(-90 36.6 30.1)">50</text>
<text x="36.6" y="39.8" transform="rotate(-90 36.6 39.8)">26</text>
<text x="73.2" y="42" transform="rotate(-90 73.2 42)">141</text>
<text x="79.6" y="40.4" transform="rotate(-90 79.6 40.4)">101</text>
<text x="36.6" y="46.5" transform="rotate(-90 36.6 46.5)">19</text>
<text x="95.2" y="42.9" transform="rotate(-90 95.2 42.9)">125</text>
<text x="127.1" y="50.3" transform="rotate(-43 127.1 50.3)">ø 8</text>
<text x="21.5" y="55.6" transform="rotate(-90 21.5 55.6)">40</text>
<text x="26.6" y="56.8" transform="rotate(-90 26.6 56.8)">1</text>
<text x="34.3" y="55.2" transform="rotate(-90 34.3 55.2)">36</text>
<text x="38.2" y="55.7" transform="rotate(-90 38.2 55.7)">30</text>
<text x="48.4" y="59.8" transform="rotate(39 48.4 59.8)">ø 5</text>
<text x="41.5" y="62.2">18</text>
<text x="41.7" y="65.4">99</text>
<text x="97.8" y="60.9" transform="rotate(-90 97.8 60.9)">8</text>
<text x="21.6" y="66.2" transform="rotate(-90 21.6 66.2)">45</text>
<text x="119.1" y="67.2">217</text>
<text x="136.8" y="71">132</text>
<text x="51.6" y="77.4" transform="rotate(-38 51.6 77.4)">ø 8</text>
<text x="149.2" y="75">50</text>
<text x="162.3" y="75">45</text>
<text x="17.9" y="80.2" transform="rotate(-90 17.9 80.2)">220</text>
<text x="33.5" y="85.6" transform="rotate(-90 33.5 85.6)">90</text>
<text x="73.3" y="87.9" transform="rotate(-90 73.3 87.9)">58</text>
<text x="160.7" y="87.2" transform="rotate(-90 160.7 87.2)">10</text>
<text x="175.2" y="85.6" transform="rotate(-90 175.2 85.6)">45</text>
<text x="128.7" y="90.9" transform="rotate(-90 128.7 90.9)">68</text>
<text x="134.8" y="93.6" transform="rotate(15 134.8 93.6)">40</text>
<text x="117.3" y="96.1">67</text>
<text x="33.5" y="103.2" transform="rotate(-90 33.5 103.2)">45</text>
<text x="124" y="102.7" transform="rotate(-75 124 102.7)">40</text>
<text x="129.6" y="102.7" transform="rotate(-28 129.6 102.7)">90°</text>
<text x="144.9" y="106.5" transform="rotate(-90 144.9 106.5)">10.5</text>
<text x="175.2" y="105.7" transform="rotate(-90 175.2 105.7)">100</text>
<text x="68.7" y="110.3" transform="rotate(-90 68.7 110.3)">409</text>
<text x="119.9" y="112.6" transform="rotate(50 119.9 112.6)">ø10 x15</text>
<text x="130.8" y="109.6" transform="rotate(35 130.8 109.6)">ø11 x3</text>
<text x="35.8" y="114.4" transform="rotate(-90 35.8 114.4)">31</text>
<text x="73.2" y="118.8" transform="rotate(-90 73.2 118.8)">180</text>
<text x="35.8" y="124.8" transform="rotate(-90 35.8 124.8)">45</text>
<text x="52" y="121.6" transform="rotate(-34 52 121.6)">ø 8</text>
<text x="105.3" y="120.1" transform="rotate(-90 105.3 120.1)">90</text>
<text x="161.4" y="125.1">10</text>
<text x="19.5" y="127.2" transform="rotate(-90 19.5 127.2)">123</text>
<text x="35.8" y="136.1" transform="rotate(-90 35.8 136.1)">47</text>
<text x="105.3" y="137.3" transform="rotate(-90 105.3 137.3)">45</text>
<text x="116.3" y="134.9">10</text>
<text x="175.2" y="133.1" transform="rotate(-90 175.2 133.1)">100</text>
<text x="82.4" y="139.5">45</text>
<text x="94.9" y="139.5">45</text>
<text x="43.1" y="144.9">99</text>
<text x="59.8" y="146.8" transform="rotate(-90 59.8 146.8)">19</text>
<text x="65.5" y="149.2" transform="rotate(-90 65.5 149.2)">36</text>
<text x="83.2" y="149.8">10</text>
<text x="256.9" y="146.6">105</text>
<text x="33.8" y="153.1" transform="rotate(-90 33.8 153.1)">26</text>
<text x="73.2" y="150.3" transform="rotate(-90 73.2 150.3)">45</text>
<text x="256.5" y="150.3">103</text>
<text x="52.2" y="159" transform="rotate(-33 52.2 159)">ø 8</text>
<text x="175.2" y="159.9" transform="rotate(-90 175.2 159.9)">100</text>
<text x="275.4" y="157.7" transform="rotate(-90 275.4 157.7)">20</text>
<text x="18.4" y="166.7" transform="rotate(-90 18.4 166.7)">150</text>
<text x="33.8" y="164.8" transform="rotate(-90 33.8 164.8)">60</text>
<text x="73.3" y="163.5" transform="rotate(-90 73.3 163.5)">60</text>
<text x="21.1" y="174.9">8</text>
<text x="33.8" y="178.8" transform="rotate(-90 33.8 178.8)">45</text>
<text x="73.3" y="177.8" transform="rotate(-90 73.3 177.8)">45</text>
<text x="78.7" y="177.4">19</text>
<text x="85.4" y="177.4">26</text>
<text x="102.9" y="177.4">125</text>
<text x="137.4" y="177.4">125</text>
<text x="158.5" y="177.4">26</text>
<text x="165.6" y="177.4">19</text>
<text x="41.1" y="186.7">101</text>
<text x="73.3" y="187.5" transform="rotate(-90 73.3 187.5)">21</text>
<text x="94.4" y="190" transform="rotate(-67 94.4 190)">45°</text>
<text x="40" y="192.2">141</text>
<text x="121.2" y="194.3">340</text>
<text x="130.8" y="192.9" transform="rotate(-90 130.8 192.9)">10</text>
</g>
<g font-size="2.7">
<text x="180" y="189.4">Benico van der Westhuizen</text>
<text x="180" y="192.8">benicovdw@gmail.com 082</text>
<text x="218.1" y="192.8">963</text>
<text x="224" y="192.8">1263</text>
</g>
<g font-size="1.8">
<text x="248.8" y="188.2">Date:</text>
<text x="180" y="195.8">Name:</text>
</g>
</svg>
